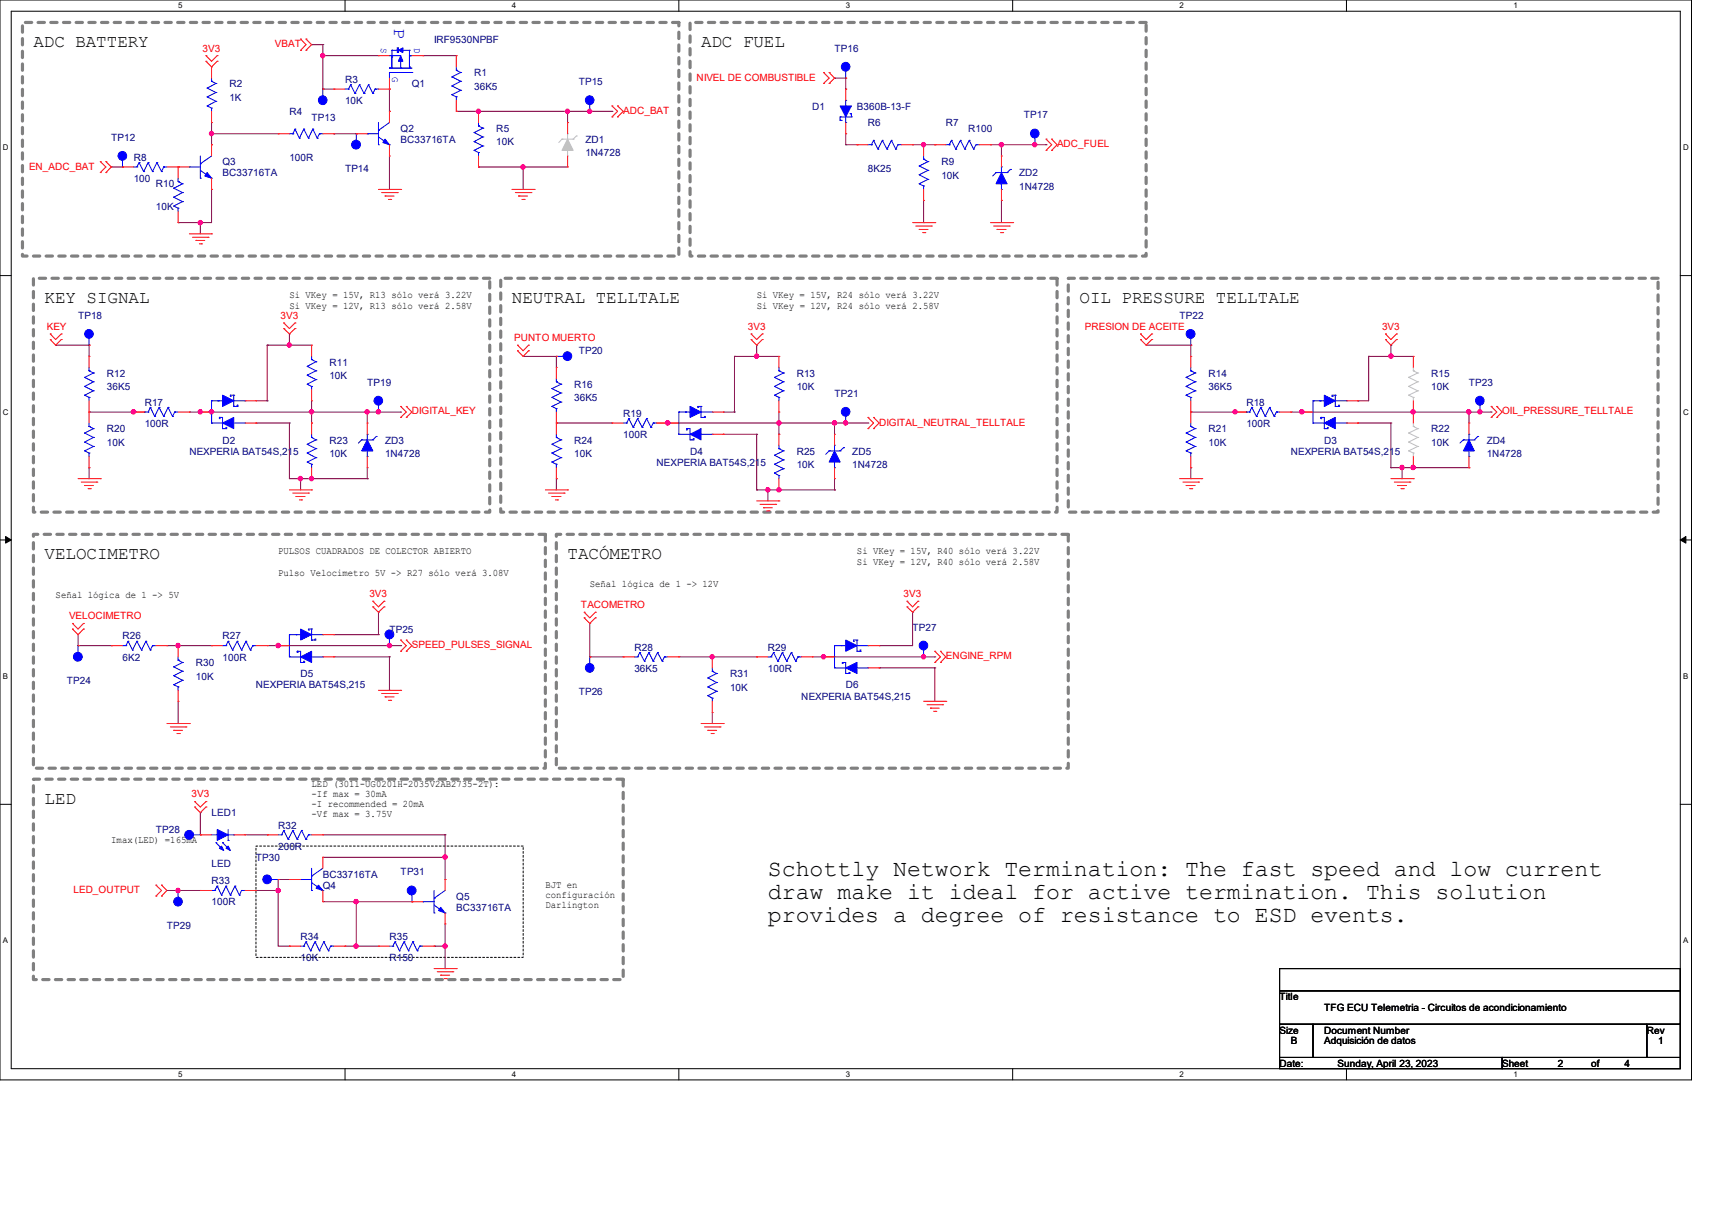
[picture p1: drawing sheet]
<svg xmlns="http://www.w3.org/2000/svg" width="297mm" height="210mm" viewBox="0 0 297 210" stroke-linecap="round" stroke-linejoin="round" font-family="sans-serif">
<path d="M0 0h293.5v187.3h-293.5zM1.9 1.9h289.6v183.4h-289.6z" fill="none" stroke="#000" stroke-width=".17"/>
<g fill="#fff">
<path d="M30.9 .2h.8v1.5h-.8z"/>
<path d="M30.9 185.5h.8v1.6h-.8z"/>
</g>
<path d="M59.9 0v1.9M59.9 185.3v2" fill="none" stroke="#000" stroke-width=".17"/>
<g fill="#fff">
<path d="M88.8 .2h.8v1.5h-.8z"/>
<path d="M88.8 185.5h.8v1.6h-.8z"/>
</g>
<path d="M117.8 0v1.9M117.8 185.3v2" fill="none" stroke="#000" stroke-width=".17"/>
<g fill="#fff">
<path d="M146.7 .2h.8v1.5h-.8z"/>
<path d="M146.7 185.5h.8v1.6h-.8z"/>
</g>
<path d="M175.7 0v1.9M175.7 185.3v2" fill="none" stroke="#000" stroke-width=".17"/>
<g fill="#fff">
<path d="M204.6 .2h.8v1.5h-.8z"/>
<path d="M204.6 185.5h.8v1.6h-.8z"/>
</g>
<path d="M233.6 0v1.9M233.6 185.3v2" fill="none" stroke="#000" stroke-width=".17"/>
<g fill="#fff">
<path d="M262.6 .2h.7v1.5h-.7z"/>
<path d="M262.6 185.5h.7v1.6h-.7z"/>
<path d="M.5 24.8h1v1.6h-1z"/>
<path d="M292 24.8h1v1.6h-1z"/>
<path d="M.5 70.7h1v1.5h-1z"/>
<path d="M292 70.7h1v1.5h-1z"/>
</g>
<path d="M0 47.8h1.9M291.5 47.8h2" fill="none" stroke="#000" stroke-width=".17"/>
<g fill="#fff">
<path d="M.5 116.5h.9v1.6h-.9z"/>
<path d="M292 116.5h.9v1.6h-.9z"/>
</g>
<path d="M0 93.6h1.9M291.5 93.6h2" fill="none" stroke="#000" stroke-width=".17"/>
<path d="M1 93l.9 .6-.9 .6zM291.5 93.6l1-.6v1.2z" fill="#000" stroke="#000" stroke-width=".17"/>
<g fill="#fff">
<path d="M.5 162.4h.9v1.5h-.9z"/>
<path d="M292 162.4h.9v1.5h-.9z"/>
</g>
<path d="M0 139.5h1.9M291.5 139.5h2M222 168h69.5v3.8h-69.5zM222 171.8h69.5v5.8h-69.5zM222 177.6h5.8v5.8h-5.8zM227.8 177.6h57.9v5.8h-57.9zM285.7 177.6h5.8v5.8h-5.8zM222 183.4h38.6v1.9h-38.6zM260.6 183.4h30.9v1.9h-30.9z" fill="none" stroke="#000" stroke-width=".17"/>
<path d="M3.9 3.9h113.9v40.5h-113.9zM119.7 3.9h79.1v40.5h-79.1zM5.8 48.3h79.2v40.5h-79.2zM86.9 48.3h96.5v40.5h-96.5zM185.3 48.3h102.4v40.5h-102.4zM5.8 92.7h88.8v40.5h-88.8zM96.5 92.7h88.8v40.5h-88.8zM5.8 135.1h102.3v34.8h-102.3z" fill="none" stroke="#808080" stroke-width=".55" stroke-dasharray="1.1 1.1"/>
<path d="M44.4 146.7h46.4v19.3h-46.4z" fill="none" stroke="#000" stroke-width=".17" stroke-dasharray=".3"/>
<g fill="none" stroke="#800040" stroke-width=".17">
<path d="M54.1 7.7h.1M54.1 7.7h1.9M56 7.7h.1M56 9.7h.1M56 15.5h.1M56 7.7v7.8M56 9.7h9.7M56 15.5h1.9M67.6 19.3h.1M67.6 15.5v3.8M73.4 9.7h.1M73.4 9.7h5.8"/>
<path d="M79.2 19.3h.1M79.2 19.3h27M83 19.3h.1M98.5 19.3v2M102.3 19.3h.1M106.2 19.3h.1M144.8 13.5h.1M144.8 13.5h1.9v2M146.7 15.5h.1M19.3 29h.1M19.3 29h2M30.9 38.6h.1"/>
<path d="M34.8 38.6h.1M34.8 38.6v2M36.7 32.9h.1M36.7 23.2h.1M36.7 25.1h.1M36.7 21.3v3.8M36.7 32.9v5.7h-5.8M36.7 23.2h11.6M57.9 23.2h.1M57.9 23.2h3.9M67.6 32.9h.1M67.6 27.1v5.8"/>
<path d="M83 29h.1M83 29h15.5M90.8 32.9h.1M90.8 29h.1M90.8 29v3.9M98.5 21.3h.1M146.7 25.1h.1M146.7 25.1h2M146.7 23.2v1.9M148.7 25.1h.1M158.3 25.1h3.9M160.2 25.1h.1"/>
<path d="M160.2 38.6h.1M160.2 34.8v3.8M162.2 25.1h.1M171.8 25.1h.1M171.8 25.1h9.7M173.7 34.8h.1M173.7 25.1h.1M173.7 25.1v2M173.7 34.8v3.8M179.5 25.1h.1M181.5 25.1h.1M9.7 59.9h.1"/>
<path d="M9.7 59.9h5.8M15.5 59.9h.1M15.5 59.9v1.9M46.4 59.9h.1M46.4 59.9v9.6M46.4 59.9h7.7M50.2 57.9h.1M50.2 59.9h.1M50.2 57.9v2M131.3 59.9h.1M131.3 59.9v1.9M198.8 59.9h.1"/>
<path d="M198.8 59.9h7.8M206.6 59.9h.1M206.6 59.9v1.9M241.3 59.9h.1M241.3 59.9v1.9M15.5 71.5h9.6M23.2 71.5h.1M25.1 71.5h.1M32.9 71.5h36.6M34.8 71.5h.1M36.7 71.5h.1M36.7 71.5v1.9"/>
<path d="M44.4 73.4h.1M44.4 73.4h5.8M44.4 69.5h2M46.4 69.5h.1M50.2 73.4h.1M50.2 73.4v9.6h13.5M54.1 71.5h.1M54.1 73.4h.1M54.1 69.5v3.9M63.7 71.5h.1M63.7 71.5v1.9M65.7 71.5h.1"/>
<path d="M69.5 71.5h.1M90.8 61.8h.1M90.8 61.8h5.7M96.5 61.8h.1M96.5 73.4h.1M96.5 73.4h9.7M96.5 61.8v1.9M113.9 73.4h36.7M115.8 73.4h.1M125.5 75.3h.1M125.5 71.5h1.9M125.5 75.3h5.8"/>
<path d="M127.4 61.8h.1M127.4 71.5h.1M127.4 61.8h7.7M127.4 61.8v9.7M131.3 61.8h.1M131.3 75.3h.1M131.3 75.3v9.7M135.1 73.4h.1M135.1 75.3h.1M135.1 71.5v3.8M144.8 73.4h.1M144.8 73.4v1.9"/>
<path d="M146.7 73.4h.1M150.6 73.4h.1M206.6 71.5h9.6M214.3 71.5h.1M216.2 71.5h.1M223.9 71.5h34.8M225.9 71.5h.1M235.5 69.5h.1M235.5 73.4h.1M235.5 73.4h5.8M237.4 61.8h.1M237.4 61.8v7.7h-1.9"/>
<path d="M237.4 61.8h7.8M241.3 61.8h.1M241.3 73.4h.1M241.3 73.4v7.7M245.2 71.5h.1M254.8 71.5h.1M254.8 71.5v1.9M256.8 71.5h.1M258.7 71.5h.1M15.5 81.1h.1M15.5 81.1v1.9M52.2 83h.1"/>
<path d="M52.2 83v2M54.1 83h.1M63.7 83h.1M63.7 81.1v1.9M96.5 83h.1M96.5 83v2M131.3 85h.1M131.3 85h13.5M133.2 85h.1M133.2 85v1.9M135.1 85h.1M144.8 85h.1"/>
<path d="M144.8 83v2M206.6 81.1h.1M206.6 81.1v1.9M241.3 81.1h.1M241.3 81.1h13.5M243.2 81.1h.1M243.2 81.1v1.9M245.2 81.1h.1M254.8 81.1h.1M13.5 112h.1M13.5 112h5.8M13.5 110.1v1.9"/>
<path d="M19.3 112h.1M29 112h7.7M30.9 112h.1M36.7 112h.1M46.4 112h23.1M48.3 112h.1M57.9 113.9h9.7M57.9 110.1h7.8M65.7 110.1h.1M65.7 106.2h.1M65.7 106.2v3.9M67.6 113.9h.1"/>
<path d="M67.6 119.7h.1M67.6 112h.1M67.6 113.9v5.8M69.5 112h.1M102.3 108.1h.1M102.3 113.9h.1M102.3 113.9h5.8M102.3 108.1v5.8M117.8 113.9h13.5M123.6 113.9h.1M131.3 113.9h.1M140.9 113.9h21.3"/>
<path d="M142.9 113.9h.1M152.5 112h.1M152.5 115.8h.1M152.5 115.8h9.7M158.3 106.2h.1M158.3 106.2v5.8h-5.8M160.2 113.9h.1M162.2 115.8h.1M162.2 113.9h.1M162.2 115.8v5.8M30.9 125.5h.1M30.9 121.6v3.9"/>
<path d="M123.6 125.5h.1M123.6 123.6v1.9M29 154.4h5.8M30.9 154.4h.1M34.8 140.9h.1M34.8 154.4h.1M34.8 140.9v3.9M42.5 144.8h3.9M44.4 154.4h.1M44.4 154.4h3.9M46.4 144.8h.1M48.3 152.5h.1"/>
<path d="M48.3 154.4h.1M48.3 152.5v11.6h1.9M48.3 152.5h1.9M50.2 152.5h.1M56 144.8h21.2M56 148.7h21.2M56 156.4h15.5M61.8 156.4h.1M61.8 156.4v7.7M71.5 156.4h.1M77.2 144.8h.1M77.2 148.7h.1"/>
<path d="M77.2 152.5h.1M77.2 144.8v7.7M50.2 164.1h.1M59.9 164.1h.1M59.9 164.1h5.8M61.8 164.1h.1M75.3 164.1h.1M75.3 164.1h1.9M77.2 164.1h.1M77.2 168h.1M77.2 160.2v7.8"/>
</g>
<g fill="#f0f" stroke="#f0f" stroke-width=".17">
<circle cx="56" cy="9.7" r=".37"/>
<circle cx="34.7" cy="38.6" r=".37"/>
<circle cx="179.5" cy="25.1" r=".37"/>
<circle cx="98.4" cy="19.3" r=".37"/>
<circle cx="83" cy="19.3" r=".37"/>
<circle cx="102.3" cy="19.3" r=".37"/>
<circle cx="90.7" cy="29" r=".38"/>
<circle cx="50.2" cy="59.8" r=".37"/>
<circle cx="23.2" cy="71.4" r=".38"/>
<circle cx="131.2" cy="61.8" r=".37"/>
<circle cx="133.2" cy="84.9" r=".37"/>
<circle cx="67.6" cy="112" r=".38"/>
<circle cx="241.3" cy="61.8" r=".38"/>
<circle cx="243.2" cy="81.1" r=".37"/>
<circle cx="245.2" cy="71.4" r=".38"/>
<circle cx="142.8" cy="113.9" r=".37"/>
<circle cx="160.2" cy="113.9" r=".37"/>
<circle cx="173.7" cy="25.1" r=".38"/>
<circle cx="48.3" cy="154.4" r=".38"/>
<circle cx="77.2" cy="148.6" r=".38"/>
<circle cx="61.8" cy="164.1" r=".38"/>
<circle cx="61.8" cy="156.4" r=".38"/>
<circle cx="160.2" cy="25.1" r=".37"/>
<circle cx="52.1" cy="83" r=".38"/>
<circle cx="36.7" cy="71.4" r=".37"/>
<circle cx="54" cy="71.4" r=".37"/>
<circle cx="34.7" cy="71.4" r=".37"/>
<circle cx="135.1" cy="73.3" r=".38"/>
<circle cx="115.8" cy="73.3" r=".38"/>
<circle cx="225.8" cy="71.4" r=".38"/>
<circle cx="63.7" cy="71.4" r=".37"/>
<circle cx="144.8" cy="73.3" r=".38"/>
<circle cx="254.8" cy="71.4" r=".38"/>
<circle cx="36.7" cy="23.2" r=".37"/>
<circle cx="65.6" cy="71.4" r=".37"/>
<circle cx="146.7" cy="73.3" r=".37"/>
<circle cx="256.7" cy="71.4" r=".37"/>
<circle cx="30.9" cy="154.4" r=".37"/>
<circle cx="77.2" cy="164.1" r=".38"/>
<circle cx="123.5" cy="113.9" r=".37"/>
<circle cx="48.3" cy="112" r=".38"/>
<circle cx="30.9" cy="112" r=".37"/>
<circle cx="214.3" cy="71.4" r=".37"/>
<circle cx="245.2" cy="81.1" r=".38"/>
<circle cx="135.1" cy="84.9" r=".38"/>
<circle cx="54" cy="83" r=".37"/>
</g>
<g fill="none" stroke="#f00" stroke-width=".17">
<path d="M35.7 10.6h.1M35.7 9.7h.1M35.7 9.7l1 .9 1-.9M35.7 10.6l1 1M36.7 11.6h.1M36.7 11.6v1.9M36.7 19.3v2M37.7 10.6h.1M37.7 9.7h.1M37.7 10.6l-1 1M52.2 6.8h.1M52.2 8.7h.1"/>
<path d="M52.2 6.8l.9 .9-.9 1M53.1 8.7h.1M53.1 6.8h.1M53.1 6.8l1 .9-1 1M56 15.5h.1M57.9 15.5h.1M57.9 15.5h2M65.7 9.7h.1M65.7 15.5h1.9M65.7 9.7h1.9M67.6 15.5h.1M67.6 19.3h.1"/>
<path d="M67.6 13.5v2M67.6 19.3v2M71.5 9.7h1.9M73.4 9.7h.1M79.2 9.7h.1M79.2 19.3h.1M79.2 9.7v1.9M79.2 17.4v1.9M83 19.3h.1M83 19.3v2M102.3 19.3h.1M106.2 18.4h.1"/>
<path d="M106.2 18.4l.9 .9-.9 1M107.1 18.4h.1M107.1 18.4l1 .9-1 1M142.9 12.6h.1M142.9 14.5h.1M142.9 12.6l.9 .9-.9 1M143.8 14.5h.1M143.8 12.6h.1M143.8 12.6l1 .9-1 1M146.7 13.5h.1M146.7 15.5h.1M146.7 15.5v1.9"/>
<path d="M17.4 28h.1M17.4 29.9h.1M17.4 28l1 1-1 .9M18.4 29.9h.1M18.4 28h.1M18.4 28l.9 1-.9 .9M21.3 29h.1M21.3 29h1.9M29 29h3.9M30.9 29h.1M30.9 38.6h.1M30.9 29v1.9"/>
<path d="M30.9 36.7v1.9M36.7 21.3h.1M36.7 25.1h.1M36.7 32.9h.1M36.7 25.1v2M36.7 30.9v2M48.3 23.2h.1M48.3 23.2h1.9M56 23.2h1.9M57.9 23.2h.1M61.8 23.2h.1M61.8 23.2h1.9"/>
<path d="M65.7 32.9h3.8M66.2 33.4h2.7M66.8 34h.1M66.8 34h1.6M67.4 34.6h.4M67.6 27.1h.1M67.6 25.1v2M67.8 34.6h.1M68.9 33.4h.1M69.5 32.9h.1M83 29h.1M83 27.1v1.9"/>
<path d="M88.8 32.9h3.9M89.4 33.4h2.7M90 34h.1M90 34h1.5M90.6 34.6h.3M90.9 34.6h.1M92.1 33.4h.1M92.7 32.9h.1M98.5 29h.1M98.5 21.3h.1M98.5 21.3v1.9M98.5 27.1v1.9"/>
<path d="M106.2 20.3h.1M107.1 20.3h.1M146.7 23.2h.1M146.7 21.3v1.9M148.7 25.1h.1M148.7 25.1h1.9M156.4 25.1h1.9M158.3 25.1h.1M158.3 38.6h3.9M158.9 39.2h2.7M159.5 39.8h.1M159.5 39.8h1.5"/>
<path d="M160.2 25.1h.1M160.2 34.8h.1M160.2 25.1v2M160.2 32.9v1.9M161.6 39.2h.1M162.2 38.6h.1M162.2 25.1h.1M162.2 25.1h1.9M169.9 25.1h1.9M171.8 25.1h.1M171.8 38.6h3.9M172.4 39.2h2.7"/>
<path d="M173 39.8h.1M173 39.8h1.5M173.7 34.8h.1M173.7 27.1h.1M173.7 27.1v1.9M173.7 32.9v1.9M175.1 39.2h.1M175.7 38.6h.1M179.5 25.1h.1M181.5 26.1h.1M181.5 24.1h.1M181.5 24.1l1 1-1 1"/>
<path d="M182.5 26.1h.1M182.5 24.1h.1M182.5 24.1l.9 1-.9 1M8.7 58.9h.1M8.7 57.9h.1M8.7 58.9l1 1 .9-1M8.7 57.9l1 1 .9-1M10.6 58.9h.1M10.6 57.9h.1M15.5 59.9h.1M32.9 40.6h3.8M33.4 41.1h2.7"/>
<path d="M34 41.7h.1M34 41.7h1.5M34.6 42.3h.4M35 42.3h.1M36.1 41.1h.1M36.7 40.6h.1M49.2 57h.1M49.2 56h.1M49.2 57l1 .9 1-.9M49.2 56l1 1 1-1M51.2 57h.1M51.2 56h.1"/>
<path d="M54.1 59.9h.1M54.1 59.9v1.9M89.8 59.9h.1M89.8 59.9l1 .9 .9-.9M91.7 59.9h.1M130.3 58.9h.1M130.3 57.9h.1M130.3 58.9l1 1 .9-1M130.3 57.9l1 1 .9-1M132.2 58.9h.1M132.2 57.9h.1M160.1 40.3h.3"/>
<path d="M160.4 40.3h.1M173.6 40.3h.3M173.9 40.3h.1M197.9 58.9h.1M197.9 57.9h.1M197.9 58.9l.9 1 1-1M197.9 57.9l.9 1 1-1M199.8 58.9h.1M199.8 57.9h.1M206.6 59.9h.1M240.4 58.9h.1M240.4 57.9h.1"/>
<path d="M240.4 58.9l.9 1 1-1M240.4 57.9l.9 1 1-1M242.3 58.9h.1M242.3 57.9h.1M15.5 71.5h.1M15.5 61.8h.1M15.5 61.8v1.9M15.5 69.5v3.9M15.5 79.2v1.9M23.2 71.5h.1M23.2 71.5h1.9M30.9 71.5h2"/>
<path d="M32.9 71.5h.1M34.8 71.5h.1M34.8 71.5h1.9M42.5 73.4h1.9M42.5 69.5h1.9M44.4 69.5h.1M44.4 73.4h.1M54.1 73.4h.1M54.1 69.5h.1M54.1 67.6v1.9M54.1 73.4v1.9M63.7 73.4h.1"/>
<path d="M63.7 73.4v1.9M63.7 79.2v1.9M65.7 71.5h.1M69.5 72.4h.1M69.5 70.5h.1M69.5 70.5l1 1-1 .9M70.5 72.4h.1M70.5 70.5h.1M70.5 70.5l1 1-1 .9M89.8 60.8h.1M89.8 60.8l1 1 .9-1M91.7 60.8h.1"/>
<path d="M96.5 73.4h.1M96.5 63.7h.1M96.5 61.8h.1M96.5 63.7v2M96.5 71.5v3.8M106.2 73.4h.1M106.2 73.4h1.9M113.9 73.4h3.9M115.8 73.4h.1M123.6 71.5h1.9M123.6 75.3h1.9M125.5 71.5h.1"/>
<path d="M125.5 75.3h.1M135.1 61.8h.1M135.1 71.5h.1M135.1 75.3h.1M135.1 61.8v1.9M135.1 69.5v2M135.1 75.3v1.9M144.8 75.3h.1M144.8 75.3v1.9M146.7 73.4h.1M150.6 74.3h.1M150.6 72.4h.1"/>
<path d="M150.6 72.4l1 1-1 .9M151.6 74.3h.1M151.6 72.4h.1M151.6 72.4l.9 1-.9 .9M206.6 61.8h.1M206.6 71.5h.1M206.6 61.8v1.9M206.6 69.5v3.9M206.6 79.2v1.9M214.3 71.5h.1M214.3 71.5h1.9M222 71.5h1.9"/>
<path d="M223.9 71.5h.1M225.9 71.5h.1M225.9 71.5h1.9M233.6 73.4h1.9M233.6 69.5h1.9M235.5 69.5h.1M235.5 73.4h.1M245.2 71.5h.1M245.2 61.8h.1M245.2 61.8v1.9M245.2 69.5v3.9M245.2 79.2v1.9"/>
<path d="M254.8 73.4h.1M254.8 73.4v1.9M254.8 79.2v1.9M256.8 71.5h.1M258.7 72.4h.1M258.7 70.5h.1M258.7 70.5l1 1-1 .9M259.7 72.4h.1M259.7 70.5h.1M259.7 70.5l.9 1-.9 .9M13.5 83h3.9M14.1 83.6h2.7"/>
<path d="M14.7 84.2h.1M14.7 84.2h1.5M15.3 84.8h.4M15.5 81.1h.1M15.7 84.8h.1M16.8 83.6h.1M17.4 83h.1M50.2 85h3.9M50.8 85.5h2.7M51.4 86.1h.1M51.4 86.1h1.5M51.9 86.7h.4"/>
<path d="M52.3 86.7h.1M53.5 85.5h.1M54.1 85h.1M54.1 83h.1M54.1 81.1v1.9M63.7 81.1h.1M94.6 85h3.9M95.2 85.5h2.7M95.8 86.1h.1M95.8 86.1h1.5M96.4 86.7h.3M96.5 83h.1"/>
<path d="M96.5 81.1v1.9M96.7 86.7h.1M97.9 85.5h.1M98.5 85h.1M131.3 86.9h3.8M131.9 87.5h2.7M132.5 88.1h.1M132.5 88.1h1.5M133 88.6h.4M133.4 88.6h.1M134.6 87.5h.1M135.1 86.9h.1"/>
<path d="M135.1 85h.1M135.1 83v2M144.8 83h.1M144.8 81.1v1.9M204.6 83h3.9M205.2 83.6h2.7M205.8 84.2h.1M205.8 84.2h1.5M206.4 84.8h.4M206.6 81.1h.1M206.8 84.8h.1M207.9 83.6h.1"/>
<path d="M208.5 83h.1M241.3 83h3.9M241.9 83.6h2.7M242.5 84.2h.1M242.5 84.2h1.5M243 84.8h.5M243.5 84.8h.1M244.6 83.6h.1M245.2 83h.1M245.2 81.1h.1M254.8 81.1h.1M12.6 109.1h.1"/>
<path d="M12.6 108.1h.1M12.6 109.1l.9 1 1-1M12.6 108.1l.9 1 1-1M13.5 112h.1M14.5 109.1h.1M14.5 108.1h.1M19.3 112h.1M19.3 112h2M27.1 112h1.9M29 112h.1M30.9 112h.1M30.9 112v1.9"/>
<path d="M30.9 119.7v1.9M36.7 112h.1M36.7 112h1.9M44.4 112h2M46.4 112h.1M48.3 112h.1M48.3 112h1.9M56 113.9h1.9M56 110.1h1.9M57.9 110.1h.1M57.9 113.9h.1M64.7 105.2h.1"/>
<path d="M64.7 104.3h.1M64.7 105.2l1 1 .9-1M64.7 104.3l1 .9 .9-.9M65.7 119.7h3.8M66.6 105.2h.1M66.6 104.3h.1M67.6 112h.1M69.5 119.7h.1M69.5 112.9h.1M69.5 111h.1M69.5 111l1 1-1 .9M70.5 112.9h.1"/>
<path d="M70.5 111h.1M70.5 111l1 1-1 .9M101.3 107.1h.1M101.3 106.2h.1M101.3 107.1l1 1 1-1M101.3 106.2l1 .9 1-.9M102.3 113.9h.1M103.3 107.1h.1M103.3 106.2h.1M108.1 113.9h.1M108.1 113.9h2M115.8 113.9h2"/>
<path d="M117.8 113.9h.1M123.6 113.9h.1M123.6 113.9v1.9M131.3 113.9h.1M131.3 113.9h1.9M139 113.9h1.9M140.9 113.9h.1M142.9 113.9h.1M142.9 113.9h1.9M150.6 112h1.9M150.6 115.8h1.9M152.5 112h.1"/>
<path d="M152.5 115.8h.1M157.4 105.2h.1M157.4 104.3h.1M157.4 105.2l.9 1 1-1M157.4 104.3l.9 .9 1-.9M159.3 105.2h.1M159.3 104.3h.1M160.2 113.9h.1M162.2 114.9h.1M162.2 112.9h.1M162.2 112.9l1 1-1 1M163.2 114.9h.1"/>
<path d="M163.2 112.9h.1M163.2 112.9l.9 1-.9 1M29 125.5h3.9M29.5 126.1h2.8M30.1 126.7h.1M30.1 126.7h1.6M30.7 127.2h.4M30.9 121.6h.1M31.1 127.2h.1M32.3 126.1h.1M32.9 125.5h.1M33.8 140h.1"/>
<path d="M33.8 139h.1M33.8 140l1 .9 .9-.9M33.8 139l1 1 .9-1M35.7 140h.1M35.7 139h.1M66.2 120.3h2.7M66.8 120.9h.1M66.8 120.9h1.6M67.4 121.5h.4M67.8 121.5h.1M68.9 120.3h.1M121.6 125.5h3.9"/>
<path d="M122.2 126.1h2.7M122.8 126.7h.1M122.8 126.7h1.5M123.4 127.2h.3M123.6 123.6h.1M123.6 121.6v2M123.7 127.2h.1M124.9 126.1h.1M125.5 125.5h.1M160.2 121.6h3.9M160.8 122.2h2.7M161.4 122.8h.1"/>
<path d="M161.4 122.8h1.5M162 123.4h.3M162.3 123.4h.1M163.5 122.2h.1M164.1 121.6h.1M27.1 153.5h.1M27.1 155.4h.1M27.1 153.5l.9 .9-.9 1M28 155.4h.1M28 153.5h.1M28 153.5l1 .9-1 1M30.9 154.4h.1"/>
<path d="M34.8 144.8h.1M34.8 154.4h.1M34.8 144.8h1.9M34.8 154.4h1.9M40.6 144.8h1.9M42.5 144.8h.1M42.5 154.4h1.9M44.4 154.4h.1M46.4 144.8h.1M46.4 144.8h1.9M48.3 152.5h.1M50.2 152.5h.1"/>
<path d="M50.2 152.5h2M54.1 144.8h1.9M56 148.7h.1M56 156.4h.1M56 144.8h.1M56 148.7v1.9M56 154.4v2M71.5 156.4h.1M71.5 156.4h1.9M77.2 152.5h.1M77.2 152.5v1.9M77.2 158.3v1.9"/>
<path d="M50.2 164.1h.1M50.2 164.1h2M57.9 164.1h2M59.9 164.1h.1M65.7 164.1h.1M65.7 164.1h1.9M73.4 164.1h1.9M75.3 164.1h.1M75.3 168h3.9M75.9 168.5h2.7M76.5 169.1h.1M76.5 169.1h1.5"/>
<path d="M77 169.7h.4M77.2 160.2h.1M77.4 169.7h.1M78.6 168.5h.1M79.2 168h.1"/>
</g>
<g fill="none" stroke="#00f" stroke-width=".17">
<path d="M35.9 18.4h.1M35.9 16.8h.1M35.9 15.3h.1M35.9 18.4l.8 .4M35.9 16.8l1.6 .8M35.9 15.3l1.6 .7M36.7 18.8h.1M36.7 14.1h.1M36.7 13.5v.6M36.7 18.8v.5M36.7 14.1l.8 .4M37.5 17.6h.1"/>
<path d="M37.5 16h.1M37.5 14.5h.1M37.5 17.6l-1.6 .8M37.5 16l-1.6 .8M37.5 14.5l-1.6 .8M56 17.4h.1M56 15.5v1.9M59.9 15.5h.6M60.5 15.5h.1M60.8 14.7h.1M60.8 14.7l-.3 .8M60.8 14.7l.8 1.5"/>
<path d="M61.6 16.2h.1M62.4 14.7h.1M62.4 14.7l.8 1.5M62.4 14.7l-.8 1.5M63.2 16.2h.1M63.9 14.7h.1M63.9 14.7l-.7 1.5M63.9 14.7l.8 1.5M64.7 16.2h.1M65.1 15.5h.1M65.1 15.5h.6M65.1 15.5l-.4 .7"/>
<path d="M67.6 11.8h.1M67.6 9.7h.1M67.6 12.6h.1M67.6 12.6v.9M67.6 11.8h3.9M67.6 9.7h1.9v2.1M67.6 12.6h3.9M68 9.9h.1M68 9.7h.1M68 8.7h.1M68 8.7v3.1M68 8.7h3"/>
<path d="M69.5 11.8h.1M69.5 10.6h.1M71 9.7h.1M71 11.6h.1M71 11.8h.1M71 8.7h.1M71 9.7h.5M71 8.7v3.1M71.5 12.6h.1M78.4 16.4h.1M78.4 14.9h.1M78.4 13.3h.1"/>
<path d="M78.4 16.4l.8 .4M78.4 14.9l1.5 .8M78.4 13.3l1.5 .8M79.2 16.8h.1M79.2 12.2h.1M79.2 11.6v.6M79.2 16.8v.6M79.2 12.2l.7 .4M79.9 15.7h.1M79.9 14.1h.1M79.9 12.6h.1M79.9 15.7l-1.5 .7"/>
<path d="M79.9 14.1l-1.5 .8M79.9 12.6l-1.5 .7M102.3 17.4h.1M102.3 17.4v1.9M146.7 11.6h.1M146.7 17.4h.1M146.7 11.6v1.9M146.7 17.4v1M147.5 19.7h.1M147.5 19.7h.2v.6M21.3 27.1h.1M21.3 27.1v1.9"/>
<path d="M23.2 29h.5M23.7 29h.1M24.1 28.2h.1M24.1 28.2l-.4 .8M24.1 28.2l.8 1.6M24.9 29.8h.1M25.7 28.2h.1M25.7 28.2l.8 1.6M25.7 28.2l-.8 1.6M26.5 29.8h.1M27.2 28.2h.1M27.2 28.2l-.7 1.6"/>
<path d="M27.2 28.2l.8 1.6M28 29.8h.1M28.4 29h.1M28.4 29h.6M28.4 29l-.4 .8M30.1 35.7h.1M30.1 34.2h.1M30.1 32.6h.1M30.1 35.7l.8 .4M30.1 34.2l1.6 .8M30.1 32.6l1.6 .8M30.9 36.1h.1"/>
<path d="M30.9 31.5h.1M30.9 30.9v.6M30.9 36.1v.6M30.9 31.5l.8 .4M31.7 35h.1M31.7 33.4h.1M31.7 31.9h.1M31.7 35l-1.6 .7M31.7 33.4l-1.6 .8M31.7 31.9l-1.6 .7M32.9 29h.1M32.9 29h1.9"/>
<path d="M34.8 28.4h.1M34.8 30.9h.1M34.8 29.5l1.9 1.4M34.8 27.1v3.8M36.7 30.9h.1M36.7 27.1l-1.9 1.3M50.2 23.2h.6M50.8 23.2h.1M51.2 22.4h.1M51.2 22.4l.7 1.6M51.2 22.4l-.4 .8M51.9 24h.1"/>
<path d="M52.7 22.4h.1M52.7 22.4l.8 1.6M52.7 22.4l-.8 1.6M53.5 24h.1M54.3 22.4h.1M54.3 22.4l.7 1.6M54.3 22.4l-.8 1.6M55 24h.1M55.4 23.2h.1M55.4 23.2h.6M55.4 23.2l-.4 .8M61.8 25.1h.1"/>
<path d="M61.8 23.2v1.9M63.7 23.2h.1M63.7 23.2h2M65.7 22.6h.1M65.7 25.1h.1M65.7 23.7l1.9 1.4M65.7 21.3v3.8M67.6 25.1h.1M67.6 21.3l-1.9 1.3M82.3 26.1h.1M82.3 24.6h.1M82.3 23h.1"/>
<path d="M82.3 26.1l.7 .4M82.3 24.6l1.5 .7M82.3 23l1.5 .7M83 26.5h.1M83 21.8h.1M83 21.3v.5M83 26.5v.6M83 21.8l.8 .4M83.8 25.3h.1M83.8 23.7h.1M83.8 22.2h.1M83.8 25.3l-1.5 .8"/>
<path d="M83.8 23.7l-1.5 .9M83.8 22.2l-1.5 .8M145.8 20.3h.1M145.8 20.9h.1M145.8 20.3h1.9M145.8 20.3v.6M145.8 20.9h.2M146 20.9h.1M146.7 21.3h.1M146.7 20.3v1M147.7 20.3h.1M150.6 25.1h.6"/>
<path d="M151.2 25.1h.1M151.6 24.3h.1M151.6 24.3l.7 1.6M151.6 24.3l-.4 .8M152.3 25.9h.1M153.1 24.3h.1M153.1 24.3l.8 1.6M153.1 24.3l-.8 1.6M153.9 25.9h.1M154.6 24.3h.1M154.6 24.3l.8 1.6M154.6 24.3l-.7 1.6"/>
<path d="M155.4 25.9h.1M155.8 25.1h.1M155.8 25.1h.6M155.8 25.1l-.4 .8M159.5 31.9h.1M159.5 30.3h.1M159.5 28.8h.1M159.5 31.9l.7 .4M159.5 30.3l1.5 .8M159.5 28.8l1.5 .7M160.2 32.3h.1M160.2 27.6h.1"/>
<path d="M160.2 27.1v.5M160.2 32.3v.6M160.2 27.6l.8 .4M161 31.1h.1M161 29.5h.1M161 28h.1M161 31.1l-1.5 .8M161 29.5l-1.5 .8M161 28l-1.5 .8M164.1 25.1h.6M164.7 25.1h.1M165.1 24.3h.1"/>
<path d="M165.1 24.3l.7 1.6M165.1 24.3l-.4 .8M165.8 25.9h.1M166.6 24.3h.1M166.6 24.3l.8 1.6M166.6 24.3l-.8 1.6M167.4 25.9h.1M168.1 24.3h.1M168.1 24.3l.8 1.6M168.1 24.3l-.7 1.6M168.9 25.9h.1M169.3 25.1h.1"/>
<path d="M169.3 25.1h.6M169.3 25.1l-.4 .8M172.8 29.9h.1M172.8 29.9h1.9M172.8 29.9l-.6 .6M173.7 29h.1M173.7 32.9h.1M173.7 29v.9M173.7 31.9v1M174.7 29.9h.1M175.3 29.4h.1M175.3 29.4l-.6 .5"/>
<path d="M179.5 23.2h.1M179.5 23.2v1.9M15.5 57.9h.1M15.5 57.9v2M206.6 57.9h.1M206.6 57.9v2M14.7 78.2h.1M14.7 76.7h.1M14.7 75.1h.1M14.7 68.5h.1M14.7 67h.1M14.7 65.4h.1"/>
<path d="M14.7 78.2l.8 .4M14.7 76.7l1.5 .7M14.7 75.1l1.5 .8M14.7 68.5l.8 .4M14.7 67l1.5 .8M14.7 65.4l1.5 .8M15.5 78.6h.1M15.5 74h.1M15.5 68.9h.1M15.5 64.3h.1M15.5 63.7v.6M15.5 68.9v.6"/>
<path d="M15.5 73.4v.6M15.5 78.6v.6M15.5 74l.7 .3M15.5 64.3l.7 .4M16.2 77.4h.1M16.2 75.9h.1M16.2 74.3h.1M16.2 67.8h.1M16.2 66.2h.1M16.2 64.7h.1M16.2 77.4l-1.5 .8M16.2 75.9l-1.5 .8"/>
<path d="M16.2 74.3l-1.5 .8M16.2 67.8l-1.5 .7M16.2 66.2l-1.5 .8M16.2 64.7l-1.5 .7M25.1 71.5h.6M25.7 71.5h.1M26.1 70.7h.1M26.1 70.7l-.4 .8M26.1 70.7l.7 1.5M26.8 72.2h.1M27.6 70.7h.1M27.6 70.7l.8 1.5"/>
<path d="M27.6 70.7l-.8 1.5M28.4 72.2h.1M29.2 70.7h.1M29.2 70.7l-.8 1.5M29.2 70.7l.7 1.5M29.9 72.2h.1M30.3 71.5h.1M30.3 71.5h.6M30.3 71.5l-.4 .7M36.7 69.5h.1M36.7 73.4h.1M36.7 73.4h1.9"/>
<path d="M36.7 69.5v3.9M36.7 69.5h1.9M37.8 69.5h.1M38.1 72.4h.1M38.1 72.6h.1M38.1 72.4h.5v1.9M38.1 72.4v.2M38.6 73.4h.1M38.6 74.3h.1M38.6 74.3h.6M39.2 74.3h.1M39.2 74.1h.1"/>
<path d="M39.2 74.1v.2M40 68.7h.1M40.6 70.5h.1M40.6 68.5h.1M40.6 73.4h1.9M40.6 70.5h.5M40.6 69.5h1.9M40.6 68.5h-.6v.2M40.6 68.5v2M41.1 70.5h.1M41.1 70.3h.1M41.1 70.3v.2"/>
<path d="M42.5 69.5h.1M42.5 73.4h.1M53.3 78.6h.1M53.3 77h.1M53.3 66.6h.1M53.3 65.1h.1M53.3 63.5h.1M53.3 78.6l1.5 .8M53.3 77l1.5 .8M53.3 66.6l.8 .4M53.3 65.1l1.5 .7M53.3 63.5l1.5 .8"/>
<path d="M54.1 75.9h.1M54.1 67h.1M54.1 62.4h.1M54.1 61.8v.6M54.1 67v.6M54.1 75.3v.6M54.1 75.9l.7 .4M54.1 62.4l.7 .3M54.8 79.4h.1M54.8 77.8h.1M54.8 76.3h.1M54.8 65.8h.1"/>
<path d="M54.8 64.3h.1M54.8 62.7h.1M54.8 79.4l-1.5 .7M54.8 77.8l-1.5 .8M54.8 76.3l-1.5 .7M54.8 65.8l-1.5 .8M54.8 64.3l-1.5 .8M54.8 62.7l-1.5 .8M62.7 76.3h.1M62.7 76.3h2M62.7 76.3l-.5 .5M63.7 75.3h.1"/>
<path d="M63.7 79.2h.1M63.7 75.3v1M63.7 78.2v1M64.7 76.3h.1M65.3 75.7h.1M65.3 75.7l-.6 .6M65.7 69.5h.1M65.7 69.5v2M95.8 78.6h.1M95.8 77h.1M95.8 70.5h.1M95.8 68.9h.1"/>
<path d="M95.8 67.4h.1M95.8 78.6l1.5 .8M95.8 77l1.5 .8M95.8 70.5l.7 .4M95.8 68.9l1.5 .8M95.8 67.4l1.5 .8M96.5 75.9h.1M96.5 70.9h.1M96.5 66.2h.1M96.5 65.7v.5M96.5 70.9v.6M96.5 75.3v.6"/>
<path d="M96.5 75.9l.8 .4M96.5 66.2l.8 .4M96.5 61.8h2M97.3 79.4h.1M97.3 77.8h.1M97.3 76.3h.1M97.3 69.7h.1M97.3 68.2h.1M97.3 66.6h.1M97.3 79.4l-1.5 .7M97.3 77.8l-1.5 .8M97.3 76.3l-1.5 .7"/>
<path d="M97.3 69.7l-1.5 .8M97.3 68.2l-1.5 .7M97.3 66.6l-1.5 .8M98.5 61.8h.1M108.1 73.4h.6M108.7 73.4h.1M109.1 72.6h.1M109.1 72.6l-.4 .8M109.1 72.6l.8 1.5M109.9 74.1h.1M110.6 72.6h.1M110.6 72.6l.8 1.5"/>
<path d="M110.6 72.6l-.7 1.5M111.4 74.1h.1M112.2 72.6h.1M112.2 72.6l-.8 1.5M112.2 72.6l.7 1.5M112.9 74.1h.1M113.3 73.4h.1M113.3 73.4h.6M113.3 73.4l-.4 .7M117.8 71.5h.1M117.8 75.3h.1M117.8 71.5h1.9"/>
<path d="M117.8 71.5v3.8M117.8 75.3h1.9M118.9 71.5h.1M119.1 74.3h.1M119.1 74.5h.1M119.1 74.3h.6v2M119.1 74.3v.2M119.7 75.3h.1M119.7 76.3h.1M119.7 76.3h.6M120.3 76.3h.1M120.3 76.1h.1"/>
<path d="M120.3 76.1v.2M121.1 70.7h.1M121.6 72.4h.1M121.6 70.5h.1M121.6 71.5h2M121.6 75.3h2M121.6 70.5v1.9M121.6 70.5h-.5v.2M121.6 72.4h.6M122.2 72.4h.1M122.2 72.2h.1M122.2 72.2v.2"/>
<path d="M123.6 71.5h.1M123.6 75.3h.1M134.4 68.5h.1M134.4 67h.1M134.4 65.4h.1M134.4 79h.1M134.4 68.5l.7 .4M134.4 67l1.5 .8M134.4 65.4l1.5 .8M134.4 79l1.5 .8M135.1 68.9h.1M135.1 64.3h.1"/>
<path d="M135.1 77.8h.1M135.1 63.7v.6M135.1 68.9v.6M135.1 77.2v.6M135.1 64.3l.8 .4M135.1 77.8l.8 .4M135.9 67.8h.1M135.9 66.2h.1M135.9 64.7h.1M135.9 79.8h.1M135.9 78.2h.1M135.9 67.8l-1.5 .7"/>
<path d="M135.9 66.2l-1.5 .8M135.9 64.7l-1.5 .7M135.9 79.8l-1.5 .7M135.9 78.2l-1.5 .8M143.8 78.2h.1M143.8 78.2h2M143.8 78.2l-.5 .6M144.8 77.2h.1M144.8 77.2v1M145.8 78.2h.1M146.3 77.6h.1M146.3 77.6l-.5 .6"/>
<path d="M146.7 71.5h.1M146.7 71.5v1.9M205.8 68.5h.1M205.8 67h.1M205.8 65.4h.1M205.8 78.2h.1M205.8 76.7h.1M205.8 75.1h.1M205.8 68.5l.8 .4M205.8 67l1.5 .8M205.8 65.4l1.5 .8M205.8 78.2l.8 .4"/>
<path d="M205.8 76.7l1.5 .7M205.8 75.1l1.5 .8M206.6 68.9h.1M206.6 64.3h.1M206.6 78.6h.1M206.6 74h.1M206.6 63.7v.6M206.6 68.9v.6M206.6 73.4v.6M206.6 78.6v.6M206.6 64.3l.7 .4M206.6 74l.7 .3"/>
<path d="M207.3 67.8h.1M207.3 66.2h.1M207.3 64.7h.1M207.3 77.4h.1M207.3 75.9h.1M207.3 74.3h.1M207.3 67.8l-1.5 .7M207.3 66.2l-1.5 .8M207.3 64.7l-1.5 .7M207.3 77.4l-1.5 .8M207.3 75.9l-1.5 .8M207.3 74.3l-1.5 .8"/>
<path d="M216.2 71.5h.6M216.8 71.5h.1M217.2 70.7h.1M217.2 70.7l-.4 .8M217.2 70.7l.8 1.5M218 72.2h.1M218.7 70.7h.1M218.7 70.7l.8 1.5M218.7 70.7l-.7 1.5M219.5 72.2h.1M220.3 70.7h.1M220.3 70.7l-.8 1.5"/>
<path d="M220.3 70.7l.8 1.5M221.1 72.2h.1M221.4 71.5h.1M221.4 71.5h.6M221.4 71.5l-.3 .7M227.8 69.5h.1M227.8 73.4h.1M227.8 73.4h1.9M227.8 69.5h1.9M227.8 69.5v3.9M229 69.5h.1M229.2 72.4h.1"/>
<path d="M229.2 72.6h.1M229.2 72.4h.5v1.9M229.2 72.4v.2M229.7 73.4h.1M229.7 74.3h.1M229.7 74.3h.6M230.3 74.3h.1M230.3 74.1h.1M230.3 74.1v.2M231.1 68.7h.1M231.6 70.5h.1M231.6 68.5h.1"/>
<path d="M231.6 73.4h2M231.6 70.5h.6M231.6 69.5h2M231.6 68.5v2M231.6 68.5h-.5v.2M232.2 70.5h.1M232.2 70.3h.1M232.2 70.3v.2M233.6 69.5h.1M233.6 73.4h.1M253.9 76.3h.1M253.9 76.3h1.9"/>
<path d="M253.9 76.3l-.6 .5M254.8 75.3h.1M254.8 79.2h.1M254.8 75.3v1M254.8 78.2v1M255.8 76.3h.1M256.4 75.7h.1M256.4 75.7l-.6 .6M256.8 69.5h.1M256.8 69.5v2M53.3 80.1h.1M53.3 80.1l.8 .4"/>
<path d="M54.1 80.5h.1M54.1 80.5v.6M95.8 80.1h.1M95.8 80.1l.7 .4M96.5 80.5h.1M96.5 80.5v.6M134.4 82h.1M134.4 80.5h.1M134.4 82l.7 .5M134.4 80.5l1.5 .8M135.1 82.5h.1M135.1 82.5v.5"/>
<path d="M135.9 81.3h.1M135.9 81.3l-1.5 .7M144.8 81.1h.1M144.8 80.1v1M13.5 113.9h.1M13.5 112v1.9M21.3 112h.5M21.8 112h.1M22.2 111.2h.1M22.2 111.2l-.4 .8M22.2 111.2l.8 1.5M23 112.7h.1"/>
<path d="M23.7 111.2h.1M23.7 111.2l.9 1.5M23.7 111.2l-.7 1.5M24.6 112.7h.1M25.3 111.2h.1M25.3 111.2l-.7 1.5M25.3 111.2l.8 1.5M26.1 112.7h.1M26.5 112h.1M26.5 112h.6M26.5 112l-.4 .7M30.1 118.7h.1"/>
<path d="M30.1 117.2h.1M30.1 115.7h.1M30.1 118.7l.8 .4M30.1 117.2l1.6 .8M30.1 115.7l1.6 .7M30.9 119.1h.1M30.9 114.5h.1M30.9 113.9v.6M30.9 119.1v.6M30.9 114.5l.8 .4M31.7 118h.1M31.7 116.4h.1"/>
<path d="M31.7 114.9h.1M31.7 118l-1.6 .7M31.7 116.4l-1.6 .8M31.7 114.9l-1.6 .8M38.6 112h.6M39.2 112h.1M39.6 111.2h.1M39.6 111.2l-.4 .8M39.6 111.2l.7 1.5M40.3 112.7h.1M41.1 111.2h.1M41.1 111.2l.8 1.5"/>
<path d="M41.1 111.2l-.8 1.5M41.9 112.7h.1M42.7 111.2h.1M42.7 111.2l-.8 1.5M42.7 111.2l.7 1.5M43.4 112.7h.1M43.9 112h.1M43.9 112h.5M43.9 112l-.5 .7M50.2 110.1h.1M50.2 113.9h.1M50.2 113.9h2"/>
<path d="M50.2 110.1h2M50.2 110.1v3.8M51.4 110.1h.1M51.6 112.9h.1M51.6 113.2h.1M51.6 112.9h.6v2M51.6 112.9v.3M52.2 113.9h.1M52.2 114.9h.1M52.2 114.9h.5M52.7 114.9h.1M52.7 114.7h.1"/>
<path d="M52.7 114.7v.2M53.5 109.3h.1M54.1 111h.1M54.1 109.1h.1M54.1 113.9h1.9M54.1 109.1v1.9M54.1 111h.6M54.1 110.1h1.9M54.1 109.1h-.6v.2M54.7 111h.1M54.7 110.8h.1M54.7 110.8v.2"/>
<path d="M56 110.1h.1M56 113.9h.1M67.6 110.1h.1M67.6 110.1v1.9M102.3 115.8h.1M102.3 113.9v1.9M110.1 113.9h.5M110.6 113.9h.1M111 113.2h.1M111 113.2l-.4 .7M111 113.2l.8 1.5M111.8 114.7h.1"/>
<path d="M112.6 113.2h.1M112.6 113.2l.7 1.5M112.6 113.2l-.8 1.5M113.3 114.7h.1M114.1 113.2h.1M114.1 113.2l-.8 1.5M114.1 113.2l.8 1.5M114.9 114.7h.1M115.3 113.9h.1M115.3 113.9h.5M115.3 113.9l-.4 .8M122.8 119.1h.1"/>
<path d="M122.8 117.6h.1M122.8 119.1l1.5 .8M122.8 117.6l1.5 .8M123.6 116.4h.1M123.6 115.8v.6M123.6 116.4l.7 .4M124.3 119.9h.1M124.3 118.4h.1M124.3 116.8h.1M124.3 119.9l-1.5 .7M124.3 118.4l-1.5 .7M124.3 116.8l-1.5 .8"/>
<path d="M133.2 113.9h.6M133.8 113.9h.1M134.2 113.2h.1M134.2 113.2l-.4 .7M134.2 113.2l.8 1.5M135 114.7h.1M135.7 113.2h.1M135.7 113.2l.8 1.5M135.7 113.2l-.7 1.5M136.5 114.7h.1M137.3 113.2h.1M137.3 113.2l-.8 1.5"/>
<path d="M137.3 113.2l.7 1.5M138 114.7h.1M138.4 113.9h.1M138.4 113.9h.6M138.4 113.9l-.4 .8M144.8 112h.1M144.8 115.8h.1M144.8 112h1.9M144.8 112v3.8M144.8 115.8h1.9M146 112h.1M146.1 114.9h.1"/>
<path d="M146.1 115.1h.1M146.1 114.9h.6v1.9M146.1 114.9v.2M146.7 115.8h.1M146.7 116.8h.1M146.7 116.8h.6M147.3 116.8h.1M147.3 116.6h.1M147.3 116.6v.2M148.1 111.2h.1M148.7 112.9h.1M148.7 111h.1"/>
<path d="M148.7 112h1.9M148.7 115.8h1.9M148.7 111v1.9M148.7 111h-.6v.2M148.7 112.9h.5M149.2 112.9h.1M149.2 112.7h.1M149.2 112.7v.2M150.6 112h.1M150.6 115.8h.1M160.2 112h.1M160.2 112v1.9"/>
<path d="M122.8 120.6h.1M122.8 120.6l.8 .5M123.6 121.1h.1M123.6 121.1v.5M30.9 156.4h.1M30.9 154.4v2M32.9 144.8h.1M32.9 144.8h1.9M36.7 144.8h1M36.7 154.4h.6M37.3 154.4h.1M37.5 146.1h.1"/>
<path d="M37.5 146.1l1.1 1.2M37.7 144.8h.1M37.7 153.7h.1M37.7 153.7l-.4 .7M37.7 153.7l.7 1.5M38.4 155.2h.1M38.6 146.1h.1M38.6 146.1l1.2 1.2M39.2 153.7h.1M39.2 153.7l.8 1.5M39.2 153.7l-.8 1.5M39.6 145.8h.1"/>
<path d="M39.6 143.8v2M39.6 144.8h1M40 155.2h.1M40.6 144.8h.1M40.8 153.7h.1M40.8 153.7l-.8 1.5M40.8 153.7l.7 1.5M41.5 155.2h.1M41.9 154.4h.1M41.9 154.4h.6M41.9 154.4l-.4 .8M46.4 152.5h.1"/>
<path d="M46.4 152.5h1.9M48.3 144.8h.6M48.9 144.8h.1M49.2 144h.1M49.2 144l-.3 .8M49.2 144l.8 1.6M50 145.6h.1M50.8 144h.1M50.8 144l.8 1.6M50.8 144l-.8 1.6M51.6 145.6h.1M52.2 152.5h.1"/>
<path d="M52.2 152.5h1.9M52.3 144h.1M52.3 144l-.7 1.6M52.3 144l.8 1.6M53.1 145.6h.1M53.5 144.8h.1M53.5 144.8h.6M53.5 144.8l-.4 .8M54.1 151.9h.1M54.1 154.4h.1M54.1 153.1l1.9 1.3M54.1 150.6v3.8"/>
<path d="M56 154.4h.1M56 150.6l-1.9 1.3M71.5 154.4h.1M71.5 154.4v2M73.4 156.4h.1M73.4 156.4h1.9M75.3 155.8h.1M75.3 158.3h.1M75.3 157l1.9 1.3M75.3 154.4v3.9M77.2 158.3h.1M77.2 154.4l-1.9 1.4"/>
<path d="M52.2 164.1h.5M52.7 164.1h.1M53.1 163.3h.1M53.1 163.3l-.4 .8M53.1 163.3l.8 1.6M53.9 164.9h.1M54.7 163.3h.1M54.7 163.3l.7 1.6M54.7 163.3l-.8 1.6M55.4 164.9h.1M56.2 163.3h.1M56.2 163.3l-.8 1.6"/>
<path d="M56.2 163.3l.8 1.6M57 164.9h.1M57.4 164.1h.1M57.4 164.1h.5M57.4 164.1l-.4 .8M67.6 164.1h.6M68.2 164.1h.1M68.5 163.3h.1M68.5 163.3l-.3 .8M68.5 163.3l.8 1.6M69.3 164.9h.1M70.1 163.3h.1"/>
<path d="M70.1 163.3l.8 1.6M70.1 163.3l-.8 1.6M70.9 164.9h.1M71.6 163.3h.1M71.6 163.3l-.7 1.6M71.6 163.3l.8 1.6M72.4 164.9h.1M72.8 164.1h.1M72.8 164.1h.6M72.8 164.1l-.4 .8"/>
</g>
<g fill="#00f" stroke="#00f" stroke-width=".17">
<path d="M63.7 76.3l1 1.9h-2z"/>
<path d="M37.7 143.8l1.9 1-1.9 1z"/>
<path d="M173.7 29.9l1 2h-1.9z"/>
<path d="M119.7 70.5l1.9 1-1.9 .9z"/>
<path d="M119.7 75.3l1.9-1v2z"/>
<path d="M55.2 153.5l.8 .9-1.2-.3z"/>
<path d="M229.7 68.5l1.9 1-1.9 1z"/>
<path d="M229.7 73.4l1.9-1v1.9z"/>
<path d="M146.7 111l2 1-2 .9z"/>
<path d="M146.7 115.8l2-.9v1.9z"/>
<path d="M38.6 68.5l2 1-2 1z"/>
<path d="M38.6 73.4l2-1v1.9z"/>
<path d="M145.8 18.4h1.9l-1 1.9z"/>
<path d="M52.2 109.1l1.9 1-1.9 .9z"/>
<path d="M52.2 113.9l1.9-1v2z"/>
<path d="M76.5 157.4l.7 .9-1.1-.4z"/>
<path d="M66.8 24.1l.8 1-1.2-.4z"/>
<path d="M254.8 76.3l1 1.9h-1.9z"/>
<path d="M144.8 78.2l1 1.9h-2z"/>
<path d="M69.5 9.7l.4 .9h-.8z"/>
<path d="M35.9 29.9l.8 1-1.2-.4z"/>
<path d="M39.6 146.7l.4 .8-.8-.4z" fill-rule="evenodd"/>
<path d="M38.4 146.7l.4 .8-.7-.4z" fill-rule="evenodd"/>
<path d="M68.9 8.3h.2v.8h-.2z" fill-rule="evenodd"/>
<path d="M69.1 8.7l.8-.4v.8z" fill-rule="evenodd"/>
<circle cx="71.4" cy="154.4" r=".76"/>
<circle cx="146.7" cy="71.4" r=".75"/>
<circle cx="102.3" cy="115.8" r=".75"/>
<circle cx="146.7" cy="11.6" r=".75"/>
<circle cx="179.5" cy="23.2" r=".75"/>
<circle cx="13.5" cy="113.9" r=".76"/>
<circle cx="46.3" cy="152.5" r=".75"/>
<circle cx="67.6" cy="110" r=".76"/>
<circle cx="21.2" cy="27" r=".75"/>
<circle cx="61.8" cy="25.1" r=".76"/>
<circle cx="56" cy="17.4" r=".75"/>
<circle cx="102.3" cy="17.4" r=".75"/>
<circle cx="32.8" cy="144.8" r=".76"/>
<circle cx="98.4" cy="61.8" r=".75"/>
<circle cx="206.5" cy="57.9" r=".76"/>
<circle cx="15.4" cy="57.9" r=".75"/>
<circle cx="160.2" cy="111.9" r=".75"/>
<circle cx="256.7" cy="69.5" r=".75"/>
<circle cx="65.6" cy="69.5" r=".75"/>
<circle cx="30.9" cy="156.4" r=".75"/>
</g>
<g fill="none" stroke="#c0c0c0" stroke-width=".17">
<path d="M97.5 24.1h.1M97.5 24.1h1.9M97.5 24.1l-.6 .6M98.5 23.2h.1M98.5 27.1h.1M98.5 23.2v.9M98.5 26.1v1M99.4 24.1h.1M100 23.6h.1M100 23.6l-.6 .5M244.4 78.2h.1M244.4 76.7h.1"/>
<path d="M244.4 75.1h.1M244.4 68.5h.1M244.4 67h.1M244.4 65.4h.1M244.4 78.2l.8 .4M244.4 76.7l1.6 .7M244.4 75.1l1.6 .8M244.4 68.5l.8 .4M244.4 67l1.6 .8M244.4 65.4l1.6 .8M245.2 78.6h.1M245.2 74h.1"/>
<path d="M245.2 68.9h.1M245.2 64.3h.1M245.2 63.7v.6M245.2 68.9v.6M245.2 73.4v.6M245.2 78.6v.6M245.2 74l.8 .3M245.2 64.3l.8 .4M246 77.4h.1M246 75.9h.1M246 74.3h.1M246 67.8h.1"/>
<path d="M246 66.2h.1M246 64.7h.1M246 77.4l-1.6 .8M246 75.9l-1.6 .8M246 74.3l-1.6 .8M246 67.8l-1.6 .7M246 66.2l-1.6 .8M246 64.7l-1.6 .7"/>
</g>
<path d="M98.5 24.1l.9 2h-1.9z" fill="#c0c0c0" stroke="#c0c0c0" stroke-width=".17"/>
<g font-size="4">
<text x="133.2" y="151.9">Schottly Network Termination: The fast speed and low current</text>
<text x="133.2" y="155.9">draw make it ideal for active termination. This solution</text>
<text x="133.2" y="159.9">provides a degree of resistance to ESD events.</text>
</g>
<text font-size="3" fill="#00f" x="68.4" y="4.8" transform="rotate(90 68.4 4.8)">P</text>
<g font-size="3">
<text x="5.8" y="8.2">ADC BATTERY</text>
<text x="121.6" y="8.2">ADC FUEL</text>
<text x="7.7" y="52.6">KEY SIGNAL</text>
<text x="88.8" y="52.6">NEUTRAL TELLTALE</text>
<text x="187.3" y="52.6">OIL PRESSURE TELLTALE</text>
<text x="7.7" y="97">VELOCIMETRO</text>
<text x="98.5" y="97">TACÓMETRO</text>
<text x="7.7" y="139.5">LED</text>
</g>
<g font-size="1.7" fill="#f00">
<text x="35.1" y="9">3V3</text>
<text x="47.7" y="8.2">VBAT</text>
<text x="120.9" y="14">NIVEL DE COMBUSTIBLE</text>
<text x="108.1" y="19.8">ADC_BAT</text>
<text x="5" y="29.4">EN_ADC_BAT</text>
<text x="183.4" y="25.6">ADC_FUEL</text>
<text x="8.1" y="57.2">KEY</text>
<text x="48.7" y="55.3">3V3</text>
<text x="89.2" y="59.1">PUNTO MUERTO</text>
<text x="129.7" y="57.2">3V3</text>
<text x="188.2" y="57.2">PRESION DE ACEITE</text>
<text x="239.8" y="57.2">3V3</text>
<text x="71.5" y="71.9">DIGITAL_KEY</text>
<text x="260.6" y="71.9">OIL_PRESSURE_TELLTALE</text>
<text x="152.5" y="73.8">DIGITAL_NEUTRAL_TELLTALE</text>
<text x="12" y="107.4">VELOCIMETRO</text>
<text x="64.1" y="103.5">3V3</text>
<text x="100.8" y="105.5">TACOMETRO</text>
<text x="156.8" y="103.5">3V3</text>
<text x="71.5" y="112.4">SPEED_PULSES_SIGNAL</text>
<text x="164.1" y="114.3">ENGINE_RPM</text>
<text x="33.2" y="138.3">3V3</text>
<text x="12.7" y="154.9">LED_OUTPUT</text>
</g>
<g font-size="1.7" fill="#00f">
<text x="66.1" y="8.3" transform="rotate(90 66.1 8.3)">S</text>
<text x="71.9" y="8.3" transform="rotate(90 71.9 8.3)">D</text>
<text x="68" y="13.3" transform="rotate(90 68 13.3)">G</text>
</g>
<g font-size="1.7" fill="#000080">
<text x="75.3" y="7.4">IRF9530NPBF</text>
<text x="144.8" y="9">TP16</text>
<text x="39.8" y="15.2">R2</text>
<text x="39.8" y="17.4">1K</text>
<text x="59.9" y="14.4">R3</text>
<text x="71.5" y="15.2">Q1</text>
<text x="82.3" y="13.2">R1</text>
<text x="82.3" y="15.5">36K5</text>
<text x="100.4" y="14.7">TP15</text>
<text x="50.2" y="20">R4</text>
<text x="54.1" y="20.9">TP13</text>
<text x="59.9" y="18">10K</text>
<text x="69.5" y="22.9">Q2</text>
<text x="86.1" y="22.9">R5</text>
<text x="140.9" y="19">D1</text>
<text x="148.7" y="19">B360B-13-F</text>
<text x="150.6" y="21.9">R6</text>
<text x="164.1" y="21.9">R7</text>
<text x="168" y="22.9">R100</text>
<text x="177.6" y="20.5">TP17</text>
<text x="19.3" y="24.4">TP12</text>
<text x="23.2" y="27.9">R8</text>
<text x="38.6" y="28.7">Q3</text>
<text x="50.2" y="27.9">100R</text>
<text x="59.9" y="29.8">TP14</text>
<text x="69.5" y="24.8">BC33716TA</text>
<text x="86.1" y="25.2">10K</text>
<text x="101.6" y="24.8">ZD1</text>
<text x="101.6" y="27.1">1N4728</text>
<text x="150.6" y="29.8">8K25</text>
<text x="163.3" y="28.7">R9</text>
<text x="23.2" y="31.5">100</text>
<text x="27.1" y="32.5">R10</text>
<text x="38.6" y="30.6">BC33716TA</text>
<text x="163.3" y="31">10K</text>
<text x="176.8" y="30.6">ZD2</text>
<text x="176.8" y="32.9">1N4728</text>
<text x="27.1" y="36.4">10K</text>
<text x="13.5" y="55.3">TP18</text>
<text x="204.6" y="55.3">TP22</text>
<text x="18.5" y="65.3">R12</text>
<text x="57.1" y="63.4">R11</text>
<text x="57.1" y="65.7">10K</text>
<text x="100.4" y="61.5">TP20</text>
<text x="138.2" y="65.3">R13</text>
<text x="209.7" y="65.3">R14</text>
<text x="248.3" y="65.3">R15</text>
<text x="18.5" y="67.6">36K5</text>
<text x="25.1" y="70.4">R17</text>
<text x="63.7" y="66.9">TP19</text>
<text x="99.6" y="67.3">R16</text>
<text x="99.6" y="69.6">36K5</text>
<text x="138.2" y="67.6">10K</text>
<text x="144.8" y="68.8">TP21</text>
<text x="209.7" y="67.6">36K5</text>
<text x="216.2" y="70.4">R18</text>
<text x="248.3" y="67.6">10K</text>
<text x="254.8" y="66.9">TP23</text>
<text x="18.5" y="75">R20</text>
<text x="18.5" y="77.3">10K</text>
<text x="25.1" y="74">100R</text>
<text x="38.6" y="76.9">D2</text>
<text x="57.1" y="76.9">R23</text>
<text x="66.8" y="76.9">ZD3</text>
<text x="99.6" y="76.9">R24</text>
<text x="108.1" y="72.3">R19</text>
<text x="108.1" y="75.9">100R</text>
<text x="209.7" y="75">R21</text>
<text x="209.7" y="77.3">10K</text>
<text x="216.2" y="74">100R</text>
<text x="229.7" y="76.9">D3</text>
<text x="248.3" y="75">R22</text>
<text x="248.3" y="77.3">10K</text>
<text x="257.9" y="76.9">ZD4</text>
<text x="32.8" y="78.8">NEXPERIA BAT54S,215</text>
<text x="57.1" y="79.2">10K</text>
<text x="66.8" y="79.2">1N4728</text>
<text x="99.6" y="79.2">10K</text>
<text x="113.9" y="80.8">NEXPERIA BAT54S,215</text>
<text x="119.7" y="78.8">D4</text>
<text x="138.2" y="78.8">R25</text>
<text x="138.2" y="81.2">10K</text>
<text x="147.9" y="78.8">ZD5</text>
<text x="147.9" y="81.2">1N4728</text>
<text x="223.9" y="78.8">NEXPERIA BAT54S,215</text>
<text x="257.9" y="79.2">1N4728</text>
<text x="21.3" y="110.9">R26</text>
<text x="38.6" y="110.9">R27</text>
<text x="67.6" y="109.7">TP25</text>
<text x="110.1" y="112.8">R28</text>
<text x="133.2" y="112.8">R29</text>
<text x="158.3" y="109.3">TP27</text>
<text x="11.6" y="118.6">TP24</text>
<text x="21.3" y="114.6">6K2</text>
<text x="34" y="115.5">R30</text>
<text x="34" y="117.9">10K</text>
<text x="38.6" y="114.6">100R</text>
<text x="44.4" y="119.4">NEXPERIA BAT54S,215</text>
<text x="52.2" y="117.4">D5</text>
<text x="110.1" y="116.5">36K5</text>
<text x="126.7" y="117.4">R31</text>
<text x="126.7" y="119.8">10K</text>
<text x="133.2" y="116.5">100R</text>
<text x="146.7" y="119.4">D6</text>
<text x="100.4" y="120.5">TP26</text>
<text x="139" y="121.3">NEXPERIA BAT54S,215</text>
<text x="36.7" y="141.6">LED1</text>
<text x="48.3" y="143.7">R32</text>
<text x="27.1" y="144.5">TP28</text>
<text x="44.4" y="149.3">TP30</text>
<text x="48.3" y="147.4">200R</text>
<text x="36.7" y="150.3">LED</text>
<text x="36.7" y="153.4">R33</text>
<text x="56" y="154.1">Q4</text>
<text x="56" y="152.2">BC33716TA</text>
<text x="69.5" y="151.8">TP31</text>
<text x="29" y="161.1">TP29</text>
<text x="36.7" y="157">100R</text>
<text x="79.2" y="156">Q5</text>
<text x="79.2" y="158">BC33716TA</text>
<text x="52.2" y="163">R34</text>
<text x="52.2" y="166.7">10K</text>
<text x="67.6" y="163">R35</text>
<text x="67.6" y="166.7">R150</text>
</g>
<g font-size="1.7">
<text x="50.2" y="51.6">Si VKey = 15V, R13 sólo verá 3.22V</text>
<text x="50.2" y="53.6">Si VKey = 12V, R13 sólo verá 2.58V</text>
<text x="131.3" y="51.6">Si VKey = 15V, R24 sólo verá 3.22V</text>
<text x="131.3" y="53.6">Si VKey = 12V, R24 sólo verá 2.58V</text>
<text x="48.3" y="96">PULSOS CUADRADOS DE COLECTOR ABIERTO</text>
<text x="48.3" y="99.9">Pulso Velocimetro 5V -&gt; R27 sólo verá 3.08V</text>
<text x="102.3" y="101.8">Señal lógica de 1 -&gt; 12V</text>
<text x="148.7" y="96">Si VKey = 15V, R40 sólo verá 3.22V</text>
<text x="148.7" y="97.9">Si VKey = 12V, R40 sólo verá 2.58V</text>
<text x="9.7" y="103.7">Señal lógica de 1 -&gt; 5V</text>
<text x="54.1" y="136.5">LED (3011-UG0201H-2035V2AB2735-2T):</text>
<text x="54.1" y="138.3">-If max = 30mA</text>
<text x="54.1" y="140">-I recommended = 20mA</text>
<text x="54.1" y="141.7">-Vf max = 3.75V</text>
<text x="19.3" y="146.2">Imax(LED) =165mA</text>
<text x="94.6" y="153.9">BJT en</text>
<text x="94.6" y="155.7">configuración</text>
<text x="94.6" y="157.4">Darlington</text>
<text x="222" y="173.4">Title</text>
<text x="222" y="179.2">Size</text>
<text x="229.7" y="175.3">TFG ECU Telemetria - Circuitos de acondicionamiento</text>
<text x="229.7" y="179.2">Document Number</text>
<text x="285.7" y="179.2">Rev</text>
<text x="222" y="185">Date:</text>
<text x="223.9" y="181.1">B</text>
<text x="229.7" y="181.1">Adquisición de datos</text>
<text x="232.1" y="185">Sunday, April 23, 2023</text>
<text x="260.6" y="185">Sheet</text>
<text x="270.2" y="185">2</text>
<text x="276" y="185">of</text>
<text x="281.8" y="185">4</text>
<text x="287.7" y="181.1">1</text>
</g>
<g font-size="1.4">
<text x="30.9" y="1.4">5</text>
<text x="88.8" y="1.4">4</text>
<text x="146.7" y="1.4">3</text>
<text x="204.6" y="1.4">2</text>
<text x="262.6" y="1.4">1</text>
<text x=".5" y="26.1">D</text>
<text x="292" y="26.1">D</text>
<text x=".5" y="71.9">C</text>
<text x="292" y="71.9">C</text>
<text x=".5" y="117.8">B</text>
<text x="292" y="117.8">B</text>
<text x=".5" y="163.6">A</text>
<text x="292" y="163.6">A</text>
<text x="30.9" y="186.8">5</text>
<text x="88.8" y="186.8">4</text>
<text x="146.7" y="186.8">3</text>
<text x="204.6" y="186.8">2</text>
<text x="262.6" y="186.8">1</text>
</g>
</svg>
